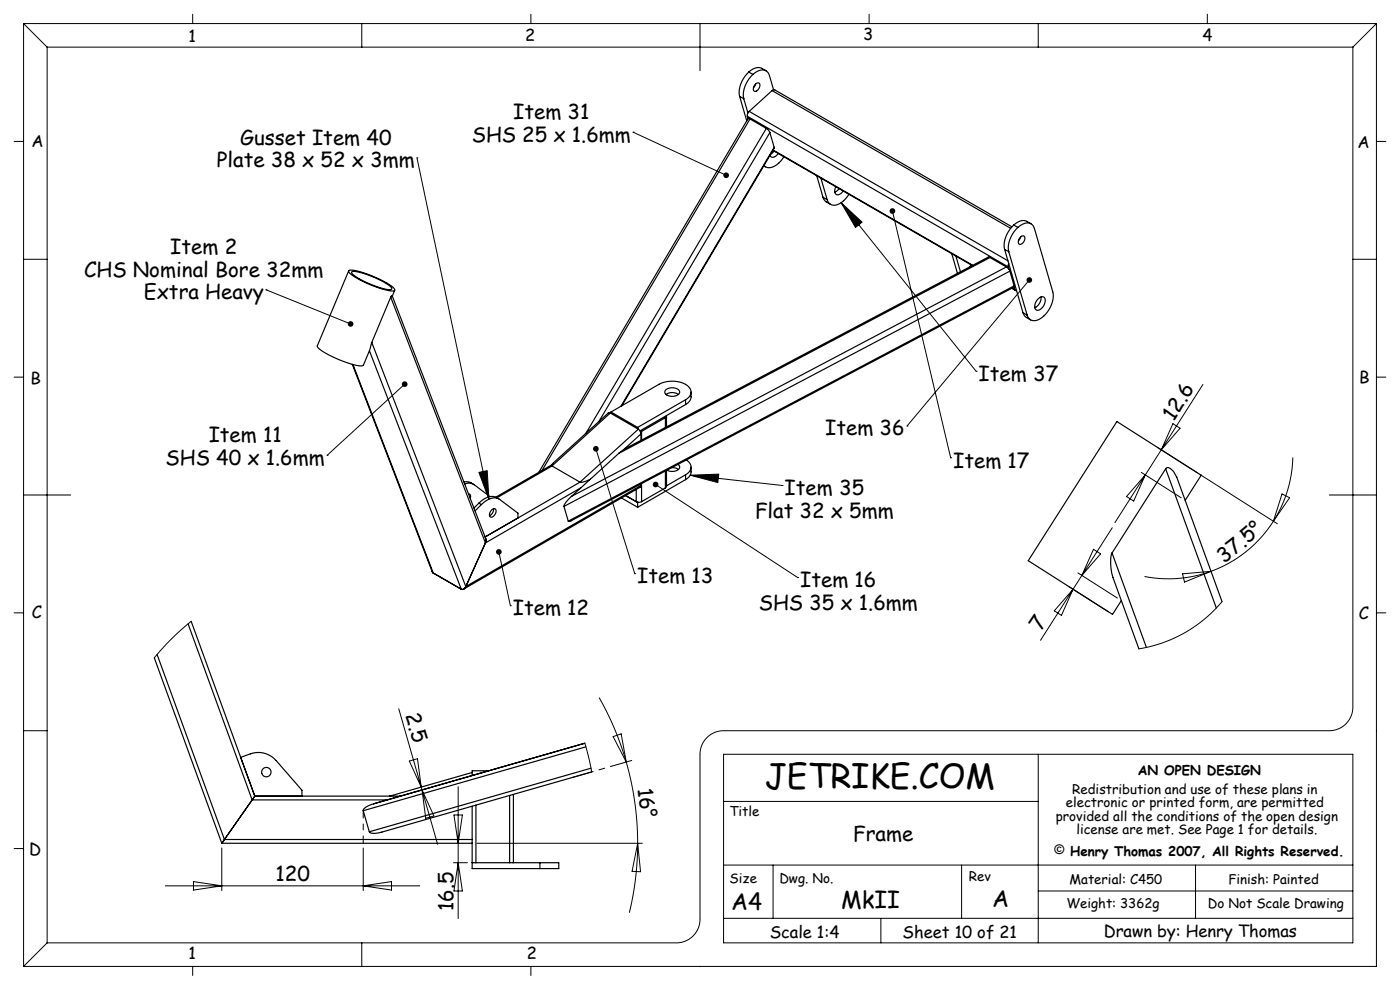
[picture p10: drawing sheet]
<svg xmlns="http://www.w3.org/2000/svg" width="297mm" height="210mm" viewBox="0 0 297 210" stroke-linecap="round" stroke-linejoin="round" font-family="sans-serif">
<g fill="none" stroke="#000" stroke-width=".21">
<path d="M5 5h287M5 5v200M5 5l5 5M10 10v190M10 10h277M40.9 3v2M76.7 5v5M112.6 3v2M148.5 5v10M184.4 3v2M220.3 5v5M256.1 3v2"/>
<path d="M287 10v140a5 5 0 0 1-5 5h-128.5a5 5 0 0 0-5 5v35a5 5 0 0 1-5 5h-133.5M292 5v200h-287M292 5l-5 5M3 30h2M88.5 33.5h.1M88.5 33.5l15.2 72.4M134.3 28h.1M134.3 28l19.7 9.2M292 30h2M5 55h5M178.4 43l4.5 4.1-1.4 1.1zM178.4 43l28.7 35.8"/>
<path d="M189.3 44.8l12.4 52.3M218.4 59.4l-26 31M287 55h5M56.4 61.5h.1M56.4 61.5l18 7.2M207.1 78.8h.1M3 80h2M69.4 96.6h.1M85.9 81.5l-16.5 15.1M126.4 95.2l8.3 26.5M192.4 90.4h.1M201.7 97.1h.1"/>
<path d="M245.5 94.9l8.5 5.4M246.4 95.4l-9.9 15.5M248.8 89.9l1.5 .9-3.9 4.6zM255.2 81.6l-8.8 13.8M274.3 97a26.4 26.4 0 0 1-4.2 13.6M292 80h2M5 105h10M101.6 100.2l1.8-.4 .3 6.1zM105.8 117.1l2.5 11.4M139.1 102.8l30.1 19.7M146.4 100.8l6.1-.2-.2 1.8zM146.4 100.8l19.5 2.2"/>
<path d="M165.9 103h.1M232 116.5l1.5 1-4 4.6zM236 111.9l-6.5 10.2M242.1 100.2l8.5 5.4M243 100.7l-2.5 5.6-1.5-1zM254.5 100.6l16.5 10.5M270.1 110.6a26.4 26.4 0 0 1-13.2 10.6M272 104.8l1.6 .8-3.5 5zM282 105h10M3 130h2M40.6 131.8l-4.1 3.6-3.8 4.1M108.3 128.5h.1"/>
<path d="M134.7 121.7h.1M169.2 122.5h.1M226.8 124.5l8.4 5.3M227.6 125l-2.4 5.5-1.5-.9zM228.7 121.5l8.3 5.4M229.5 122.1l-8.8 13.7M250.9 121.7l6-.5-5.6 2.3zM256.9 121.2a26.4 26.4 0 0 1-14.1 1.1M259.2 127.6l-1.8 2-1.9 1.7-2 1.6-2.2 1.3-2.3 1.2-2.4 1-2.4 .7-2.6 .5M292 130h2M5 155h5M84.6 150.4l4.9 17.2"/>
<path d="M124.1 157.7l1.4 6M127.1 148a62.5 62.5 0 0 1 5.8 13.6M130.1 156.2l1.7-.5 1.1 5.9zM47.1 179.9v9M77.1 179.9v9M86.8 161.4l1.8-.5 .8 6.1zM89.5 167.6l3.3 11.5M89.5 167.6l2.5 5.5-1.7 .5zM96.3 172.9h1.8l-.9 6zM97.2 166.9v28M101.2 178.9h35.1M132.9 161.6a62.5 62.5 0 0 1 2.4 17.3"/>
<path d="M135.3 178.9a62.5 62.5 0 0 1-1.8 14.7M135.3 178.9l.6 6-1.8-.1zM153.5 160h133.5v40h-133.5zM153.5 170h66.8M220.3 160v40M3 180h2M35.1 187.9h54M41.1 187l6 .9-6 .9zM77.1 187.9l6-.9v1.8zM96.2 183h3M97.2 183l.9 6h-1.8zM153.5 183.5h133.5"/>
<path d="M153.5 194.8h133.5M164 183.5v11.3M186.9 194.8v5.2M204 183.5v11.3M220.3 189h66.7M253.6 183.5v11.3M10 200l-5 5M40.9 205v1.9M76.7 200v5M112.6 205v1.9"/>
</g>
<path d="M77.1 172v6.9" fill="none" stroke="#000" stroke-width=".21" stroke-dasharray="15.2 1.3 1.3 1.3" stroke-dashoffset="13.7"/>
<path d="M121.3 164.9l12.7-3.6" fill="none" stroke="#000" stroke-width=".21" stroke-dasharray="15.2 1.3 1.3 1.3" stroke-dashoffset="10.5"/>
<path d="M85.4 81.1a.6 .6 0 0 0 0 .8 .6 .6 0 0 0 .9 0 .6 .6 0 0 0 0-.8l-.4 .4 .4-.4-.5-.2zM105.4 116.6a.6 .6 0 0 0 .2 1 .6 .6 0 0 0 .8-.5 .6 .6 0 0 0-.7-.6l.1 .6-.1-.6zM126 94.8a.6 .6 0 0 0 .2 1 .6 .6 0 0 0 .8-.6 .6 .6 0 0 0-.8-.6l.2 .6-.2-.6zM146.4 100.8l6.1-.2-.2 1.8zM217.9 59a.6 .6 0 0 0 0 .8 .6 .6 0 0 0 .9 0 .6 .6 0 0 0-.1-.9l-.3 .5 .3-.5-.4-.1zM178.4 43l4.5 4.1-1.4 1.1zM101.6 100.2l1.8-.4 .3 6.1zM73.9 68.3a.6 .6 0 0 0 .2 .9 .6 .6 0 0 0 .8-.3l-.5-.2 .5 .2v-.4l-.2-.3-.5-.1zM188.9 44.3a.6 .6 0 0 0 .2 1 .6 .6 0 0 0 .8-.5 .6 .6 0 0 0-.7-.6l.1 .6-.1-.6zM153.6 36.7a.6 .6 0 0 0 .1 1 .6 .6 0 0 0 .9-.3l-.6-.2 .6 .2v-.3l-.2-.4-.4-.1zM138.6 102.4l.5 .4-.5-.4a.6 .6 0 0 0 .4 1 .6 .6 0 0 0 .6-.8 .6 .6 0 0 0-1-.2z" fill="#000"/>
<g fill="none" stroke="#000" stroke-width=".25">
<path d="M158.8 15.3a5.8 5.8 0 0 0-1.9 5.1M158.8 15.3l.9 .5M159.7 15.8a5.8 5.8 0 0 0-1.9 5.2M159.7 15.8a2.19 2.19 0 0 1 3.2-.5l.3 .7 .9 3M160.2 17.9a.55 .55 0 0 1 .8-.3 .55 .55 0 0 1 .2 .8l-.5 .7a.55 .55 0 0 1-.8 .2 .55 .55 0 0 1 0-.9zM160.3 17.8l-.5 .8M162.5 15a2.49 2.49 0 0 0-3.7 .3M163.8 19.2l.5-.1 50.4 29M163.8 19.2l-4.9 4.4M163.8 19.2l50.6 29.2M156.9 20.4l.9 .6M156.9 20.4l1.5 5.2"/>
<path d="M157.8 21l.9 3M158.5 24.7l55.4 31.9M158.5 24.7l.2 .5M158.7 25.2h.4M158.7 25.2l-44.4 75M158.9 23.6l-.3 .5-.1 .6M158.9 23.6l54.9 31.7M159.1 25.2l3.5 2M159.1 25.2l-44.1 74.6M162 35.2l.4 .2M162.6 27.2l.7 .9M162.6 27.2l-38.3 64.7"/>
<path d="M163.3 28.1l.9 3.1M163.3 28.1l-36.2 61.3M164 31.9l42.3 24.4M164 31.8l42.4 24.5M164.2 32.1l-.7 .6M164.2 31.2v.3l-32.3 54.6M164.2 31.2l-32.5 55M165.1 32.6l-.7 .6a.65 .65 0 0 1-1.1-.2M166.3 33.3a3.9 3.9 0 0 1-3.6 2.2l-.6-.4M173.3 37.3l1.3 4.5M174.2 37.8l1.3 4.6M177.3 39.6l-.2 .6a.82 .82 0 0 0 .4 1.1 .82 .82 0 0 0 1.1-.4l.3-.4"/>
<path d="M74 57.5l-6.7 15.9a4 4 0 0 0 2.3 1.8l3 1.4a8.3 8.3 0 0 0 4.4 .9l1.4-3.2M74 57.4a11.3 11.3 0 0 1 5.7 1.5l.6 .2a9 9 0 0 1 3.4 2.3v.2a11.3 11.3 0 0 1-5.7-1.4l-.6-.3a9 9 0 0 1-3.4-2.3zM74.6 57.7a6.4 6.4 0 0 1 4 .8l1.2 .5a6.5 6.5 0 0 1 3.3 2.3 2.94 2.94 0 0 1-2.5-.3l-2.9-1.1a7.4 7.4 0 0 1-3.1-2.1zM174.6 41.8l.4 .8 1.2 .8M174.6 41.8l.9 .6M178 40l-.9 .8M180.1 41.2a3.9 3.9 0 0 1-3.6 2.3 1.54 1.54 0 0 1-1-1.1M201.9 53.8l1.2 4.2M202.8 54.3l1 3.4M205.9 56.1l-.1 .5M210 54.6l-.4-.1-77 40.7-1.3 1M210 54.6l-78.7 41.6"/>
<path d="M210 54.6l3.5 2M213.1 52.9l.9 .5M213.1 52.9l3.9 13.4M213.5 56.6l.7 .9M213.5 56.6l-92.3 48.7M213.9 56.6l.1 .5M214 55.9l-.1 .7M214 53.4l3.9 13.5M214.2 57.5l-94.6 49.9M214.2 57.5l.9 3.1M215.1 47.7a5.8 5.8 0 0 0-2 5.2M215.1 47.7l.8 .5"/>
<path d="M215.9 48.2a2.19 2.19 0 0 1 3.2-.4l.3 .7 3.9 13.4a5.7 5.7 0 0 1-3.6 6.1 1.48 1.48 0 0 1-1.8-1.1M215.9 48.2a5.8 5.8 0 0 0-1.9 5.2M216.5 50.3a.55 .55 0 0 1 .8-.1 .55 .55 0 0 1 0 .8l-.3 .5a.55 .55 0 0 1-.7 .3 .55 .55 0 0 1-.2-.8zM216.5 50.3l-.5 .8M218.7 47.5a2.49 2.49 0 0 0-3.6 .2M74.7 77.3l17 44 .2 .3M74.9 77.3l17 44.3M78.4 74.4l19.5 50.6M78.9 72.6l-.5 1.7M78.9 72.6l19.9 51.8M82.9 63l.3-.2 19.8 51.5M82.9 63l-4 9.6"/>
<path d="M82.9 63l20.1 52.2M83.7 61.6l-.5 1.2M214.6 61.2l.8 .4M214.7 61.1l.6 .3M215.1 60.9l.2 .5M215.1 60.6v.3l-94 49.6h-.5M215.1 60.6l-94.5 49.9M215.3 61.4l.4 .2M217 66.3l.4 .8 1.2 .7M217 66.3l.9 .6M220.4 63.3a.82 .82 0 0 1 1.1-.2 .82 .82 0 0 1 .2 1.1 1.78 1.78 0 0 1-1.8 1.6 1.66 1.66 0 0 1 .5-2.5zM220.8 63a2.33 2.33 0 0 1-1.3 2.3"/>
<path d="M117.1 98.6l-11.9 6.9M117.1 98.6h-.1M117.1 98.8l5.9 3.5M117.1 98.8l-11.7 6.8M129.5 87.6h-.5l-11.6 10.6-.3 .3v.3M129.5 87.6l-12.4 11.2M129.5 87.6l5.9 3.4M129.6 87.4v.3M129.6 87.4l5.7 3.3M131.3 96.2l-10.1 9.1M135.3 90.7v.3M135.4 91l.4 .5 .2 .5"/>
<path d="M135.4 91l-12.4 11.3M136 92v1.4M136 92l-3.6 3.3M136.1 91.5l-.2 .1M136.1 91.5v1.8M141.2 88.6l-5.1 2.9M141.2 88.6v2.1M141.2 99.9v3.6M141.2 82.8a2.15 2.15 0 0 1 2.9 .1 .87 .87 0 0 1-.8 1.1 1.78 1.78 0 0 1-2.3-.8zM141.3 83.7a2.33 2.33 0 0 1 2.6 0M141.4 88.2l-.2 .4M141.4 99.8v3.4l-.2 .3"/>
<path d="M141.4 88.3v2.3M142.5 99.2l.9 .1 .5 .3M143.8 98.5a.78 .78 0 0 1 .3 .9 .78 .78 0 0 1-.8 .5l-.8 .1-1-.3M145.4 84.8a1.72 1.72 0 0 0 1.2-1.6 1.72 1.72 0 0 0-1.2-1.7 6.2 6.2 0 0 0-5.6 0l-10.2 5.9M145.4 84.8l-10.1 5.9M145.4 84.8v1M145.4 85.8l-9.6 5.6M145.6 97.6a1.7 1.7 0 0 1 1 1.6 1.7 1.7 0 0 1-1.2 1.5M146.6 83.2a2.24 2.24 0 0 1-1.2 2.6M146.6 99.1a2.24 2.24 0 0 1-1.2 2.6M247.3 99.4l.4-.2a2.5 2.5 0 0 1 1.9 2l9.6 26.4M247.3 99.4l-11.4 17.9"/>
<path d="M247.3 99.4l10.7 29.6M98.4 102.2h1l1 .5M98.6 102.7a2.14 2.14 0 0 1 2 .1l3.3 2.5M99.4 104.8a.58 .58 0 0 1 .4 .9M101.6 106.7l.5 .3M101.6 106.7l-1.1 1.1M102.1 107l-1.3 1.4M103 115.2l-4.2 9.2M103 114.3v.9M104.3 108.2a.55 .55 0 0 1 .8-.2 .55 .55 0 0 1 .1 .8l-.3 .5a.59 .59 0 0 1-.9 .3 .59 .59 0 0 1 0-.9zM104.7 107.9a1.46 1.46 0 0 1-.9 1.5M105.8 105.8a2.76 2.76 0 0 0-3.7 .5l-.5 .4"/>
<path d="M119.6 107.4l1 3.1M121.2 105.3l-.3 .3a3.6 3.6 0 0 0-1.3 1.8M123 102.3l-20.1 11.6 7-4v-1l-3.9-3a2.82 2.82 0 0 0-3.4 .7l-.5 .4M123.2 103.5l-20.2 11.7M125.3 101.6a3.7 3.7 0 0 1-2.3 .7M131.8 105.6l3.5 2M132.7 105.1l2.6 1.5M135 103.8v2.6l.5 .1 .6-.1M135.3 106.6v1M135.4 106.5l-.1 .1M136 103l-.2 .3-37.4 21.7M136 102.6v.4"/>
<path d="M136 103l-37.2 21.4M136.1 102.6v3.8M141.2 103.5l-5.1 2.9M145.4 100.7v1M145.4 100.7l-4 2.4M145.4 101.7l-10.1 5.9M235.9 117.3a8.9 8.9 0 0 0 .2 5.2l5.5 15.1M235.9 117.3l7.3 20M251.4 106.1l3.4-5.3-17.9-11.4-18.8 29.5 17.9 11.4 1.9-2.9M32.7 139.5l14.4 39.4M33.3 138.8l14.3 39.3M39.9 132.3l13.6 37.4"/>
<path d="M40.6 131.8l13.5 37.1M91.9 121.6l6 3.4M98.8 124.4a.76 .76 0 0 1-.9 .6M124.3 158.4l-47.2 13.6M47.1 178.9h53.1M47.6 178.1l-.5 .8M47.6 178.1h52.6M53.5 169.7l-5.9 8.4M53.5 169.7h28.7M54.1 168.9l-3-8.2a7.6 7.6 0 0 1 4.6-1 5 5 0 0 1 2.9 1.6l5.5 6.3v1.3M54.1 168.9l-.6 .8M54.1 168.9h28.6"/>
<path d="M77.1 172l1.2 4.4M82.7 168.9h2.2M93.5 166.4l30.6-8.7-44.8 12.8a2.88 2.88 0 0 0-2.2 1.5M100.2 163.9v.6M100.2 178.1v.8M100.2 163.9l-17.5 5M100.2 171v7.1M100.2 178.9v5.4h14.3M101 170.8v12.2M103.7 163.5h-3.5v.4M108.1 168.7v14.3M108.9 168.5v14.5"/>
<path d="M125.4 163l-47.1 13.4M125.5 163.7l-44.5 12.8a2.69 2.69 0 0 1-2.7-.1M100.2 183h.8M101 183h7.1M108.1 183h6.4M114.5 183h4v1.3h-4M114.5 183v1.3"/>
<circle cx="56.5" cy="163.8" r="1"/>
</g>
<text font-size="7.1" x="162.3" y="167.3">JETRIKE.COM</text>
<g font-size="4.9">
<text x="155.1" y="193">A4</text>
<text x="178.5" y="192.5">MkII</text>
<text x="210.5" y="192.3">A</text>
</g>
<g font-size="4.4">
<text x="108.9" y="25.3">Item 31</text>
<text x="46" y="35.5">Plate 38 x 52 x 3mm</text>
<text x="50.9" y="30.7">Gusset Item 40</text>
<text x="100.1" y="30.1">SHS 25 x 1.6mm</text>
<text x="36.1" y="53.9">Item 2</text>
<text x="17.9" y="58.7">CHS Nominal Bore 32mm</text>
<text x="30.5" y="63.4">Extra Heavy</text>
<text x="207.6" y="80.8">Item 37</text>
<text x="249" y="89.5" transform="rotate(-57 249 89.5)">12.6</text>
<text x="44.3" y="93.8">Item 11</text>
<text x="175" y="92.3">Item 36</text>
<text x="35.1" y="98.6">SHS 40 x 1.6mm</text>
<text x="202.2" y="99.2">Item 17</text>
<text x="166.5" y="105.1">Item 35</text>
<text x="160.2" y="109.9">Flat 32 x 5mm</text>
<text x="259.7" y="119.5" transform="rotate(-39 259.7 119.5)">37.5°</text>
<text x="135.2" y="123.7">Item 13</text>
<text x="169.8" y="124.6">Item 16</text>
<text x="108.8" y="130.5">Item 12</text>
<text x="161" y="129.4">SHS 35 x 1.6mm</text>
<text x="220.8" y="134" transform="rotate(-57 220.8 134)">7</text>
<text x="86" y="151.6" transform="rotate(74 86 151.6)">2.5</text>
<text x="135.3" y="167.3" transform="rotate(82 135.3 167.3)">16°</text>
<text x="181" y="178.4">Frame</text>
<text x="58.5" y="186.9">120</text>
<text x="96.2" y="193.3" transform="rotate(-90 96.2 193.3)">16.5</text>
</g>
<g font-size="3.5">
<text x="40" y="8.9">1</text>
<text x="111.4" y="8.6">2</text>
<text x="183.1" y="8.6">3</text>
<text x="255.1" y="8.7">4</text>
<text x="6.7" y="31.1">A</text>
<text x="288" y="31.4">A</text>
<text x="6.5" y="81.4">B</text>
<text x="288.3" y="81.2">B</text>
<text x="6.7" y="131.1">C</text>
<text x="288.3" y="131.3">C</text>
<text x="6.2" y="181.4">D</text>
<text x="40" y="203.5">1</text>
<text x="111.8" y="203.5">2</text>
<text x="163.3" y="199.1">Scale 1:4</text>
<text x="191.5" y="199">Sheet 10 of 21</text>
<text x="234.1" y="198.7">Drawn by: Henry Thomas</text>
</g>
<g font-size="2.8">
<text x="241.4" y="164.3">AN OPEN DESIGN</text>
<text x="154.7" y="173.2">Title</text>
<text x="226.1" y="171.2">electronic or printed form, are permitted</text>
<text x="227.5" y="168.4">Redistribution and use of these plans in</text>
<text x="224" y="174">provided all the conditions of the open design</text>
<text x="228.3" y="176.9">license are met. See Page 1 for details.</text>
<text x="223.7" y="181.1">© Henry Thomas 2007, All Rights Reserved.</text>
<text x="154.8" y="187.2">Size</text>
<text x="165.3" y="187.3">Dwg. No.</text>
<text x="205.5" y="186.8">Rev</text>
<text x="226.9" y="187.4">Material: C450</text>
<text x="260.6" y="187.4">Finish: Painted</text>
<text x="226.2" y="192.7">Weight: 3362g</text>
<text x="256.3" y="192.6">Do Not Scale Drawing</text>
</g>
</svg>
